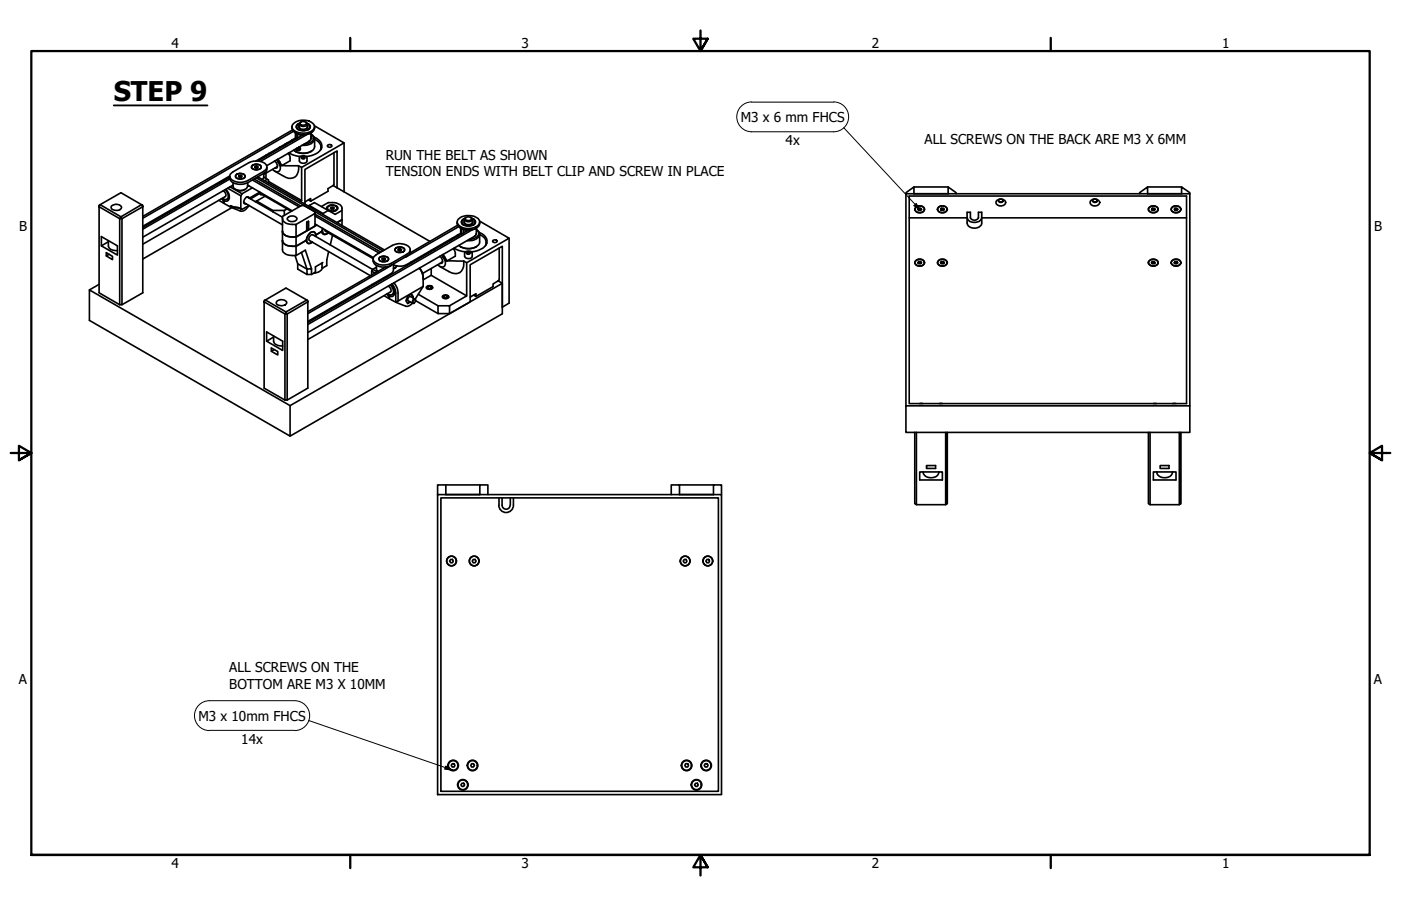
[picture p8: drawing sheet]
<svg xmlns="http://www.w3.org/2000/svg" width="432mm" height="279mm" viewBox="0 0 432 279" stroke-linecap="round" stroke-linejoin="round" font-family="sans-serif">
<!-- layer: Visible (ANSI) -->
<g fill="none" stroke="#000" stroke-width=".51">
<path d="M90 39.1a2.4 2.4 0 0 0 2.7 2.4 3.5 3.5 0 0 0 4.3-2v-.4M90.4 38.2a4.8 4.8 0 0 1 6.4 .2 1.79 1.79 0 0 1-1.7 2.4 4.4 4.4 0 0 1-5.1-1.3l.1-1zM92 38.2l-.1 .1a.9 .9 0 0 0-.6 .8 .9 .9 0 0 0 .6 .9M92.2 38.2v1l.3 .5M92.2 38.7l-.1 .3a1.53 1.53 0 0 0 1.4 .9 1.53 1.53 0 0 0 1.4-.9l-.2-.3M92.6 37.8a1.09 1.09 0 0 1 1.8 .4l-.9 .4a.86 .86 0 0 1-1-.6zM92.8 37.7a.61 .61 0 0 0-.5 .5 .61 .61 0 0 0 .3 .6l.9 .2a.88 .88 0 0 0 1.1-1l-.4-.3M94.6 38a1.05 1.05 0 0 1 1.1 1.1 1.05 1.05 0 0 1-1 1l-1.9 .2a1.16 1.16 0 0 1-1.3-.7 1.16 1.16 0 0 1 .3-1.4l.5-.1a1.03 1.03 0 0 0-.9 1.2 1.03 1.03 0 0 0 1.2 .8l1.2 .2a1.66 1.66 0 0 0 1.7-1.3l-.8-.9M94.7 38.2v1l-.3 .5M94.9 38.2l.1 .1a.93 .93 0 0 1 .6 .8 .93 .93 0 0 1-.6 .9M96.9 38.8l9.1 5.3-13 7.5-1-.5M67.6 56.5l3.2-1.8-26.8 15.5"/>
<path d="M67.6 56.5l-.2 .1M68.7 58.9l.6 .4a.92 .92 0 0 1 .1 1.3l-25.4 14.7M69.4 58.5a2.37 2.37 0 0 1 .7 2.8 1.03 1.03 0 0 1-1.5-.1M69.7 58.4l.3 .5a2.21 2.21 0 0 1 0 3.1l-.9-.1M70.2 58l4 2.4M70.9 57.6l3.7 2.2M70.9 55.2l-26.9 15.5M71.3 53.4l5.4-3.2a4.7 4.7 0 0 1 5.3 .5 1.36 1.36 0 0 1-.7 2.1l-4.9 2.9a4.7 4.7 0 0 1-5.3-.6 1.11 1.11 0 0 1 .2-1.7zM71.8 56.3a2.15 2.15 0 0 0 .9 2.2 2.15 2.15 0 0 0 2.3 .1 1.64 1.64 0 0 0 1.3-1.2v-1.1M71.8 57.1l-27.8 16.1M72.6 58.4l1.4 .5 1.4-.5M72.7 54a1.82 1.82 0 0 1 2.9 .4 1.7 1.7 0 0 1-3-.1z"/>
<path d="M73.7 54.1l-.2 .3 .4 .3 .6-.1 .1-.3-.4-.3 .2 .6M74.2 54l-.5 .1v.4M74.2 54.5l-.4 .1M74.6 59.8l-.4 .6M76.3 57.3h.4M76.3 57.1l13.7 7.9M76.4 56.3a4.5 4.5 0 0 1-5.5-.9l-.1-1-26.8 15.4M77.7 51.1a1.82 1.82 0 0 1 2.8 .5 1.89 1.89 0 0 1-3 .2zM77.8 57.9l-3.2 1.9M77.8 55.5l14.3 8.3M78.3 55.2l14.3 8.3M78.6 51.2l-.1 .4 .4 .2h.5l.2-.4-.4-.2 .1 .6"/>
<path d="M78.9 54.8l39.1 22.5M79.2 51.2h-.6v.5M79.2 51.7l-.5 .1M79.4 54.5l39.1 22.6M79.9 59.4h.2M80.1 59.6l.2 .5 .5-.1M80.1 59.4l9.6 5.8M80.1 59.4v.2M80.1 59.2l-3.2 1.9M80.1 59.6l-2.9 1.7M81.3 53.5l-.1 1.4-.4 .4M81.3 53.5l-4.9 2.8"/>
<path d="M81.3 54.6l1.1 .7M82 47.8v.4M82 53.4v1.7M82.2 51.5a1.6 1.6 0 0 1-.9 2M82.4 55.3l.3 .2v1M82.4 55.3l-.9 .5M82.7 55.9l10.3 5.9-.5 .3M82.9 47.3v.4M84.6 49.7h.1M84.6 49.7l.6 .6a1.02 1.02 0 0 1-.1 1.6l-.3-.1M85.2 49.3l.4 .5M85.5 51.1l-.2 .4-4 2.3"/>
<path d="M85.6 49.1l.6 .7M85.6 49.8l.7 1.3h.6l-.7-1.3M85.6 49.8h.6M86.3 51.1a1.3 1.3 0 0 1-.5 1.8 1.3 1.3 0 0 1-1.8-.6M86.4 45.3l-.5 .3M87.8 44.4l-.1 .5M88.5 44.1l-.4 .5M88.8 47.3l.5 .8 .1 1.5-2.5 1.5h5.1M89.1 47.1a6.8 6.8 0 0 0 3.5 1.2M90 43.2v.4M90 43.2l.2 .3M90.2 40.1l-46.2 26.6"/>
<path d="M90.4 43l.1 .3M90.4 40.5l-46.4 26.8M90.9 40.9a4.9 4.9 0 0 0 4.9 .1M90.9 46.6a4.9 4.9 0 0 0 5.1 0M91.1 41v1.7h.1M91.1 42.6l-12.2 7.1M91.2 41.1v1.8M91.4 45.7l.5 .4 .5-.1M91.8 41.3v1.2M92 45.5l-.2 .3M92 51.1a3.1 3.1 0 0 1-2.3 3.9 8.4 8.4 0 0 1-5.1-2.2M92.1 45.5h.2"/>
<path d="M92.1 45.3l.1 .5-.5-.2M92.3 45.3a.67 .67 0 0 1 .2 .8 .67 .67 0 0 1-.8 .4l-.6-.5M92.5 45.5l-.1 .5a.65 .65 0 0 1-1-.2M92.5 41.5v.7M93 51.6v10.2M93 48.5l-.1 .3 .4 .2 .6-.1 .1-.3-.4-.3-.6 .2v.3M93.4 41.6l-13.9 8.1M93.6 48.3v.7M93.7 44.4h.8a2.61 2.61 0 0 0 2.1-1.7l-.3-.9-.4-.4a1.55 1.55 0 0 1 1 1.5 1.55 1.55 0 0 1-1 1.4l-1.3 .5h-1.6M94.6 41.5l-14.3 8.3M95.2 43.6l-13 7.5M95.3 43.5l-.1 .1"/>
<path d="M95.8 43.1h-.1M95.9 41l-.1 2-.6 .6M96 40.9l-.2 .1M96.8 42.3a2.84 2.84 0 0 1 2.1 3.7 5.9 5.9 0 0 1-4.5 2.3M97 42.9v2.4a3.1 3.1 0 0 1-3.8 1.9 3.8 3.8 0 0 1-2.7-.9M97 42.9a2.74 2.74 0 0 1 1.7 3.5M98.9 45.2l.2 .4M99 45.4v.6M101.1 44.7a.77 .77 0 0 1 1.2 .4 .78 .78 0 0 1-.8 .3 .78 .78 0 0 1-.6-.5zM102.7 57.2l-1.6 1v.8l-5.3 3M102.7 57.2l29.8 17.2M102.9 47.1v9.7l-.2 .4"/>
<path d="M103.9 58v-11.5l-9.9 5.8v10.6M106 44.1v15.1M279.2 59.8v-.4l2.5-1.7v2.1h10.5v-2.1l2.5 1.7v.4M279.2 59.8h87.5v65.4h-87.5zM281.7 57.7h10.5M351.2 59.8v-.4l2.5-1.7v2.1h10.5v-2.1l2.5 1.7v.4M353.7 57.7h10.5M30.9 63.1l6.4-3.7 6.3 3.7-6.3 3.8zM33.4 74.5l-2.2 1.3 5 2.9v-2.9l-5-2.8v2.8M33.4 74.2v1.7a2.27 2.27 0 0 0 2.8 1.4M33.7 78.4l-.9 .5v-1l1.9 1.2v1l-1.9-1.2M34.4 63.6a1.96 1.96 0 0 1 3.1 .4 1.98 1.98 0 0 1-3.2 .2z"/>
<path d="M36.9 67.4l-6.4-3.6v-.5l.4-.2-.4 .7v26.5l6.4 3.7M36.9 67.4v26.6h.7v-26.6l6.4-3.6v26.5l-6.4 3.7M37.3 66.9l.3 .5h-.7zM43.6 63.1l.4 .2v.5zM67.4 61.8l1.4 .7M68.3 61.3l.5 .4 .2-.3M68.8 61.7v.8l.3 .2M69.1 61.9v.8l2 1.2v-.5l.8 .5 1.6 .2 1.1 .5M69.3 61.5l-.2 .4M70.7 60.6l-.2 .6-.6 .3M71.1 63.9l3.4 1.3 1.3-.6 .9-1.2-2.1 1.2M71.1 63.4l3.1 1"/>
<path d="M71.5 64l-27.5 15.9M74.2 64.4l.4 .2M74.2 60.4v4M75.1 62.2l.2 .3 11.8 6.8M75.9 60.8h.4l10.8 6.2M76.8 61.1h.1M76.9 61.1l-.4-.4a1.5 1.5 0 0 0-1.2 2.1l.6 .1M79.1 62l5 2.9M81.7 60.5l-3 1.7M84.1 65.3v-.4h3.5v1.5M87.1 74.2a2.55 2.55 0 0 0 2.9 1.7M87.1 71.3a2.55 2.55 0 0 0 2.9 1.8"/>
<path d="M87.1 67.4a2.55 2.55 0 0 0 2.9 1.8h1.2v3.9l6.5-3.7M88.5 64.5l-.9 .4M89 66.9l.4-.2a1.49 1.49 0 0 1 2.1 .9 1.73 1.73 0 0 1-3-.2zM90 73.1h1.2v2.8h-1.2M90 75.9h1.2v2.9l2.9-1.6 1.9 5.7M90.9 78.8l.9 2.5v1.7l2.8 1.6M91.2 69.2l5.6-3.2 .2-.7-3-1.7-.7-.2-.7 .2-5.5 3.1v10.3a2.55 2.55 0 0 0 2.9 1.8h1.2M92.9 77.9l1.7 5.1M94.3 74.2l-3.1 1.7M94.6 71l-3.4 2.1h-1.2M94.9 70.8l.2 .1v-2.6l-.5 .2v2.7M95 68.3l.1 2.4-.5 .4"/>
<path d="M95.1 61.7l.7 .3M95.1 68.3l-.5 .3M95.3 63.4l1.6-.9 6.4 3.6 2.1-1.2a2.34 2.34 0 0 0-3-2.4h-1.2l-2.1 1.2M95.3 63.4v.3M95.3 63.4l4.3 2.4M95.8 62v-.8l-1.8 1M97.1 66.1l20.2 11.6M97.1 65.6l-.1 4.1-1.9 1.2M97.1 66.6l19.7 11.4M97.1 69.1l18 10.3M97.5 72.4l-.3 .5a1 1 0 0 0-.4-1.4 1 1 0 0 0-1.4 .5l-.8 1.5a1.03 1.03 0 0 0 .2 1.5 1.03 1.03 0 0 0 1.5-.3 1.15 1.15 0 0 1-1.7 0l-.3-.5M97.5 72.4l-.2-.1a.97 .97 0 0 0-.8-.9 .97 .97 0 0 0-1.1 .5l-.6 .9-.5 1.4"/>
<path d="M99.1 71.4l-1.6 1M99.3 71.9l.5 .2M99.4 70.4l-.3 1M99.5 70.5l-.1 .5a.99 .99 0 0 0 .6 1.2 .99 .99 0 0 0 1.2-.4 1.18 1.18 0 0 1-1.2 .6 1.18 1.18 0 0 1-.9-1M99.6 65.8v.4M100.1 70.8l.2 .5 14.7 8.5M100.8 63.8a2.23 2.23 0 0 1 3.3 .3 1.93 1.93 0 0 1-1.7 1.1 1.93 1.93 0 0 1-1.8-1.1zM101.1 63.8a1.74 1.74 0 0 1 2.8 .5 1.71 1.71 0 0 1-3-.2zM101.2 64.9l-1.6 .9M101.3 77.6l-.6 2.6v1.7l-1.2 .7-.2-.1v-1.4M101.3 64.8l.7 .4M101.5 65h.2"/>
<path d="M102 63.9l-.1 .4 .3 .2h.6l.2-.4-.4-.2 .1 .6M102.5 72.5l-.7 3.1M102.6 63.9h-.6v.5M102.6 64.4l-.5 .1M103.2 65h.1M103.4 64.8l-.6 .4M105.4 64.9v4.6M105.4 67.8l-1.5 .8M115.1 79.3l.9-.8 4.9-2.8a4.7 4.7 0 0 1 5.3 .6 1.36 1.36 0 0 1-.7 2.1l-4.9 2.8a4.7 4.7 0 0 1-5.3-.6l-.2-.4zM116.9 79.5a1.82 1.82 0 0 1 2.9 .4 1.87 1.87 0 0 1-3 .2zM117.9 79.6l-.2 .3 .4 .3 .6-.1 .1-.3-.4-.2 .2 .5M118.4 79.6h-.5v.5"/>
<path d="M121.9 76.6a1.82 1.82 0 0 1 2.8 .5 1.94 1.94 0 0 1-3 .1zM122.8 76.8l-.2 .3 .5 .2h.5l.2-.3-.4-.3 .1 .6M123.4 76.7l-.6 .1v.4M123.4 77.2l-.5 .1M126.4 77v.7a1.29 1.29 0 0 1-.9 1.2l-4.9 2.9a4.6 4.6 0 0 1-5.2-.5l-.4-.8v-.6M132.9 77.2v.4M133.8 76.7v.4M135.5 79.1l.6 .6 .3 .8-.2 .7h-.6M135.5 79.1h.1M136.1 78.7l.4 .5M136.5 78.5l.5 .7M136.5 79.2l.7 1.3h.6l-.8-1.3"/>
<path d="M136.5 79.2h.5M138.7 73.9l-.1 .4M139.4 73.5l-.4 .5M139.7 76.7l.6 1.2v1.1l-2.5 1.5h5.1M140 76.5l1.5 .8 1.9 .4M140.9 68.5a2.08 2.08 0 0 0 2 2.2 4.3 4.3 0 0 0 4.9-1.4v-.8M140.9 72.6v.4M141 72.6l.1 .3M141 69.5l-14.6 8.5M141.2 67.6a4.9 4.9 0 0 1 6.4 .2 1.67 1.67 0 0 1-1.4 2.4 4.3 4.3 0 0 1-5.2-1.2v-.9zM141.3 72.4l.1 .3M141.4 69.9l-16.7 9.5"/>
<path d="M141.8 70.2a4.7 4.7 0 0 0 4.9 .2M141.9 76a4.8 4.8 0 0 0 5 0M142 71.9l-16.7 9.7a4.6 4.6 0 0 1-4 .1M142 70.4v1.9M142.3 70.5v1.6M142.9 67.6a.94 .94 0 0 0-.7 .9 .94 .94 0 0 0 .7 .9M142.9 70.8v1M143.1 67.6v1l.3 .5M143.1 67.5a1.03 1.03 0 0 0-.8 1.2 1.03 1.03 0 0 0 1.2 .8h1.8a1.03 1.03 0 0 0 1.1-.8 1.03 1.03 0 0 0-.8-1.2M143.1 68.1l-.1 .3a1.53 1.53 0 0 0 2.5 .6l.3-.6-.2-.3M143.2 67.4a1.09 1.09 0 0 0-1 1.1 1.09 1.09 0 0 0 1 1 2.3 2.3 0 0 0 3.4-1.2l-1.1-.9M143.6 67.1l.7-.2a.73 .73 0 0 1 1 .8l-.6 .3-.9-.1-.4-.3z"/>
<path d="M143.7 67.1l-.6 .5a1.39 1.39 0 0 0 1.3 .8 1.39 1.39 0 0 0 1.2-.8l-.5-.5M143.8 70.9v.4M144 77.9l-.2 .3 .4 .2 .6-.1 .2-.3-.5-.3-.5 .2v.3M144.1 71v.1M144.3 71l-49.4 28.5M144.5 77.7v.7M144.6 73.9a2.8 2.8 0 0 0 3-1.8l-.3-.9-.5-.4a1.54 1.54 0 0 1 1 1.5 1.54 1.54 0 0 1-1.1 1.4l-1.2 .5h-1.5M145.5 70.9l-50.6 29.2M145.6 67.6v1l-.3 .5M145.9 67.6a.96 .96 0 0 1 .6 .9 .96 .96 0 0 1-.6 .9M146.4 72.7l-.1 .1M146.7 72.2v.1"/>
<path d="M146.8 70.4v1.6l-.3 .7-.4 .3-51.2 29.6M146.9 70.2l-.2 .2M147.7 71.7a2.62 2.62 0 0 1 2.3 2 2.62 2.62 0 0 1-1.2 2.8 7.4 7.4 0 0 1-3.5 1.2M147.8 72.3v2.4a3.6 3.6 0 0 1-4.5 1.9l-1.9-.9M147.8 68.2l9.1 5.3-13.1 7.5-.9-.5M147.8 72.3a2.56 2.56 0 0 1 1.8 3.5M149.9 74.6l.2 .4M149.9 74.8v.6M151.8 74.3a.78 .78 0 0 1 .8-.4 .78 .78 0 0 1 .6 .6 .78 .78 0 0 1-.7 .3 .78 .78 0 0 1-.7-.5zM153.9 76.5v9.7l-.4 .4M156.9 73.5v20l-2.1 1.2v-18.8l-9.9 5.8v11.4l-6.3 3.6M280.2 60.5h85.5v64h-85.5z"/>
<path d="M280.2 67.2h17.9M282.3 63.9a1.45 1.45 0 0 1 1.7-.4 1.45 1.45 0 0 1 .9 1.4 1.67 1.67 0 0 1-3-.3zM283 64.3l.1 .6-.2-.3 .2-.4h.6l.3 .4-.3 .3M283.1 64.5h.6v.4h-.6M283.8 64.3l-.1 .2M289.3 63.9a1.45 1.45 0 0 1 1.6-.4 1.45 1.45 0 0 1 .9 1.4 1.67 1.67 0 0 1-2.9-.3zM290.1 64.3v.6l-.2-.3 .2-.4h.7l.2 .4-.2 .3M290.1 64.5h.7v.4h-.7M290.8 64.3v.2M298.1 65.5h1v1.6a1.31 1.31 0 0 0 1.2 .8 1.31 1.31 0 0 0 1.3-.8v-1.6h1v3.3a2.46 2.46 0 0 1-4.2 .9l-.3-.9zM298.1 67.1a2.48 2.48 0 0 0 4.1 .8l.4-.8M302.6 67.2h63.1"/>
<path d="M307.3 61.8a1.5 1.5 0 0 1 1.6-.4 1.5 1.5 0 0 1 1 1.4 1.64 1.64 0 0 1-1.6 .7 1.64 1.64 0 0 1-1.3-1.1zM307.7 61.8a.89 .89 0 0 0 1.5 0M307.9 61.5l.3-.1a.67 .67 0 0 1 .7 .1 .67 .67 0 0 1 .2 .7l-.2 .2a.74 .74 0 0 1-1.2-.6zM336.3 61.8a1.7 1.7 0 0 1 2.7 .6 1.56 1.56 0 0 1-1.5 1.1 1.56 1.56 0 0 1-1.5-1.1zM336.7 61.8a.89 .89 0 0 0 1.5 0M336.9 61.5l.3-.1a.67 .67 0 0 1 .7 .1 .67 .67 0 0 1 .2 .7l-.2 .2a.74 .74 0 0 1-1.2-.6zM354 64.2a1.64 1.64 0 0 1 1.6-.7 1.64 1.64 0 0 1 1.3 1.1 1.59 1.59 0 0 1-1.5 1 1.59 1.59 0 0 1-1.5-1zM355 64.3l.2 .6-.3-.3 .3-.4h.5l.3 .4-.3 .3M355.2 64.5h.5v.4h-.5M355.9 64.3l-.2 .2M361.3 63.9a1.45 1.45 0 0 1 1.6-.4 1.45 1.45 0 0 1 1 1.4 1.67 1.67 0 0 1-3-.3zM362.1 64.3v.6l-.2-.3 .2-.4h.6l.3 .4-.3 .3"/>
<path d="M362.1 64.5h.6v.4h-.6M362.8 64.3l-.1 .2M30.5 87.7l-2.9 1.7M81.8 92.5l6.3-3.7 6.5 3.7-6.5 3.7zM85.3 93a1.96 1.96 0 0 1 3.1 .4 2.05 2.05 0 0 1-3.2 .2zM87.8 96.8l-6.4-3.7v-.4l.4-.2-.4 .6v26.6l6.4 3.7M87.8 96.8v26.6h.7v-26.6l6.4-3.7v26.6l-6.4 3.7M88.1 96.2l.4 .6h-.7zM91.8 81.3l2.8 1.7M94.6 92.5l.3 .2v.4zM94.6 83l1.4-.1v1.7h-1.4zM99.4 82.6a2.83 2.83 0 0 1-2.8 1.7"/>
<path d="M99.5 81l-2.3 1.3v1.6l-1.2 .7M114.6 83.6v1.2M114.6 83.6l1 .6M114.7 87.7l.3 .2M114.9 83.1l-18.5-10.7a1.17 1.17 0 0 0-1 1.8l18.8 10.8M114.9 83.1l-.3 .5M114.9 83.1l1.4 .7M116 81.9v1l.5 .8M116 82.4l-1.1 .7M118.2 85.7l.3 .2M118.4 91.2l1.6 .9M118.4 80.1h-.4"/>
<path d="M118.8 82.4l-23.9 13.7M118.9 85.3l.3 .2M119.2 90.7l.5 .4M119.6 88.3l.6 .4a1.02 1.02 0 0 1 .1 1.3l-25.4 14.7M119.7 91.1v.8M119.8 90.8l-.1 .3M120 91.3v.8l2 1.1 3 1.2 1.2-.2 .9-.7M120.2 90.9l-.2 .4M120.3 87.9l.4 .4a1.7 1.7 0 0 1 0 2.6l-.4 .1-.8-.4M120.6 87.7l.9 1.7a1.24 1.24 0 0 1 0 1.5 1.24 1.24 0 0 1-1.5 .4M120.8 87.6l.7 1a8.1 8.1 0 0 1 .5 4.6l8.4-4.9M120.8 81.7l-25.9 15"/>
<path d="M121.3 81.4l-.1 2.2-.4 .6-25.9 14.9M121.5 87.2l.7 1.3a8.6 8.6 0 0 1 .5 4.3M121.6 90l-.2 .6-.6 .3M121.8 82.5l-.3 .2M122.2 82l-.9 .7 .7-.2 .3-.5M126.6 80.8l.3 .2M126.7 90.7l.6 .7-.1 .4 .1-.4M127.3 91.5l-.6-.8-1 .6-.6 1.5 .6 .8 .7-.5-.8 .4M127.4 92.6l.4-.3 .3 .3-.3 .7-.4 .2-.2-.3zM128.1 92.6l-.1-.3a.76 .76 0 0 0-.8 .4 .76 .76 0 0 0 .1 .9l.3-.1M128.1 92.7l6.9 4M128.1 92.6h.1"/>
<path d="M128.9 90.7l6.1 3.6M129.2 82.7l.8 1.2 .4 2M129.3 82.7l.7 1.1a7.6 7.6 0 0 1 .4 4.5M130.4 86.3l2.5-1.4 10.9 6.3-5.2 3.1M130.4 88.3l-2.4 4-1.4-.9-.5 .1-.4 .5 .1 .8 1.4 .7M131.4 88.5l.9-.4a.83 .83 0 0 1 1 .6 1.1 1.1 0 0 1-1 .5 1.1 1.1 0 0 1-.9-.7zM131.7 88.6l.8-.3 .3 .1 .2 .4-.8 .2h-.3zM131.9 88.4l-.3 .2a.75 .75 0 0 0 .8 .6 .75 .75 0 0 0 .7-.6l-.3-.2M132.9 82.8v2.1M135 94.3h3.6v2.4h-3.6zM136.4 80.5l-.2 .4-6 3.4M136.5 91.2l1.2-.2 .6 .6a1.1 1.1 0 0 1-1 .5 1.1 1.1 0 0 1-1-.7z"/>
<path d="M136.8 91.2h1l.1 .4-.4 .3-.7-.1-.1-.2zM136.8 91.2l-.2 .3a.75 .75 0 0 0 .7 .6 .75 .75 0 0 0 .7-.6l-.2-.3M137.2 80.5a1.22 1.22 0 0 1-.2 1.6 1.22 1.22 0 0 1-1.6-.1l-.5-.3M142.9 80.5a3.1 3.1 0 0 1-2.3 3.9 8.7 8.7 0 0 1-5.1-2.2M143.8 81v10.2M146 91l.7 .4v-.8l-1.8 1M153.5 86.6l-1.5 1v.8l-5.3 3M153.5 86.6l1.3 .8v9.4l-65.4 37.7-61.8-35.7v-9.4l61.8 35.7v9.4M154.8 87.4l-65.4 37.7M282.3 80.3a1.45 1.45 0 0 1 1.7-.4 1.45 1.45 0 0 1 .9 1.4 1.67 1.67 0 0 1-3-.3zM283.1 80.6l-.1 .6M283.1 80.6l-.2 .4 .2 .3h.6l.3-.3-.3-.4 .1 .6"/>
<path d="M283.1 80.6h.6M283.1 81.1h.6M289.3 80.3a1.45 1.45 0 0 1 1.6-.4 1.45 1.45 0 0 1 .9 1.4 1.67 1.67 0 0 1-2.9-.3zM290.1 80.6v.6M290.1 80.6l-.2 .4 .2 .3h.7l.2-.3-.2-.4v.6M290.1 80.6h.7M290.1 81.1h.7M354 80.6a1.64 1.64 0 0 1 1.6-.7 1.64 1.64 0 0 1 1.3 1.1 1.59 1.59 0 0 1-1.5 1.1 1.59 1.59 0 0 1-1.5-1.1zM355.2 80.6l-.2 .6M355.2 80.6l-.3 .4 .3 .3h.5l.3-.3-.3-.4 .2 .6M355.2 80.6h.5M355.2 81.1h.5"/>
<path d="M361.3 80.3a1.45 1.45 0 0 1 1.6-.4 1.45 1.45 0 0 1 1 1.4 1.67 1.67 0 0 1-3-.3zM362.1 80.6v.6M362.1 80.6l-.2 .4 .2 .3h.6l.3-.3-.3-.4 .1 .6M362.1 80.6h.6M362.1 81.1h.6M84.3 103.9l-2.1 1.3 4.9 2.9v-2.9l-4.9-2.8v2.8M84.3 103.6v1.7a2.43 2.43 0 0 0 2.8 1.4M84.5 107.8l-.9 .5v-1l2 1.1v1.1l-2-1.2M279.2 125.2v8.1h87.5v-8.1M281.9 133.3v22l.5 .3h9.1M282.4 133.3v22.3M283.5 124.5h.9"/>
<path d="M289.5 124.5h.9M291.5 133.3v22.3l.5-.3v-22M353.9 133.3v22l.6 .3h9M354.5 133.3v22.3M355.5 124.5h.9M361.4 124.5h1.1M363.5 133.3v22.3l.5-.3v-22M134.9 152.5v-3h2.5v3h10.5v-3h2.5v3M134.9 152.5h87.5v92.5h-87.5zM135.9 153.5h85.5v90.5h-85.5zM137.4 149.5h10.5M153.8 153.5v2.3"/>
<path d="M154.7 153.5v2.3a1.24 1.24 0 0 0 1.3 1.2 1.24 1.24 0 0 0 1.2-1.2l.1-2.3M158.2 153.5a4.1 4.1 0 0 1-.6 3.9 2.25 2.25 0 0 1-2.5 .5 2.25 2.25 0 0 1-1.4-2.1M206.9 152.5v-3h2.5v3h10.5v-3h2.5v3M209.4 149.5h10.5M283.5 145.5h6.9v2.5h-6.9zM284.5 145.5a2.56 2.56 0 0 0 2.2 1.9 2.56 2.56 0 0 0 2.5-1.3l.2-.6M285.6 143.6h2.8v.9h-2.8zM355.5 145.5h7v2.5h-7zM356.6 145.5a2.56 2.56 0 0 0 2.1 1.9 2.56 2.56 0 0 0 2.6-1.3l.1-.6M357.6 143.6h2.7v.9h-2.7zM138.9 172.5h.5l.3 .5-.3 .5h-.5l-.3-.5zM145.9 172.5h.5l.3 .5-.3 .5h-.5l-.4-.5z"/>
<path d="M210.9 172.5h.6l.2 .5-.2 .5h-.6l-.3-.5zM217.9 172.5h.5l.3 .5-.3 .5h-.5l-.3-.5zM139.4 235.5h.6l.2 .5-.2 .5h-.6l-.3-.5zM145.4 235.5h.5l.3 .5-.3 .5h-.5l-.3-.5zM211.3 235.5h.7l.2 .5-.2 .5h-.7l-.2-.5zM217.4 235.5h.5l.3 .5-.3 .5h-.5l-.4-.5zM142.4 241.6h.5l.3 .5-.3 .4h-.5l-.4-.4zM214.4 241.6h.5l.3 .5-.3 .4h-.5l-.3-.4z"/>
<circle cx="93.5" cy="49.1" r="1.24"/>
<circle cx="144.4" cy="78.5" r="1.24"/>
<circle cx="139.2" cy="173" r="1.49"/>
<circle cx="146.1" cy="173" r="1.49"/>
<circle cx="211.2" cy="173" r="1.49"/>
<circle cx="218.2" cy="173" r="1.49"/>
<circle cx="139.7" cy="236.1" r="1.49"/>
<circle cx="139.7" cy="236.1" r="1.62"/>
<circle cx="145.6" cy="236.1" r="1.49"/>
<circle cx="145.6" cy="236.1" r="1.62"/>
<circle cx="211.6" cy="236.1" r="1.49"/>
<circle cx="211.6" cy="236.1" r="1.62"/>
<circle cx="217.6" cy="236.1" r="1.49"/>
<circle cx="217.6" cy="236.1" r="1.62"/>
<circle cx="142.7" cy="242" r="1.49"/>
<circle cx="142.7" cy="242" r="1.62"/>
<circle cx="214.7" cy="242" r="1.49"/>
<circle cx="214.7" cy="242" r="1.62"/>
</g>
<g fill="#000">
<circle cx="93.4" cy="41.6" r=".25"/>
<circle cx="95.9" cy="42.6" r=".25"/>
<circle cx="94.6" cy="71" r=".25"/>
<circle cx="142" cy="72.2" r=".25"/>
<circle cx="145.9" cy="67.6" r=".25"/>
<circle cx="121.3" cy="81.9" r=".25"/>
<circle cx="121.5" cy="82.7" r=".25"/>
<circle cx="131.6" cy="88.8" r=".25"/>
<circle cx="133.1" cy="88.8" r=".25"/>
<circle cx="136.6" cy="91.6" r=".25"/>
<circle cx="138" cy="91.6" r=".25"/>
</g>
<!-- layer: Border (ANSI) -->
<path d="M107.9 11.7v4M215.9 9.4v6.3l-2.2-3.8h4.4l-2.2 3.8 2.2-3.8M323.8 11.7v4M3.3 139.7h6.4l-3.9-2.2v4.4l3.9-2.2-3.9 2.2M428.5 139.7h-6.4l3.9-2.2v4.4l-3.9-2.2 3.9 2.2M9.7 263.7v-248h412.4v248h-412.4h412.4M107.9 263.7v4M218.1 267.5l-2.2-3.8 2.2 3.8h-4.4l2.2-3.8v6.3M323.8 263.7v4" fill="none" stroke="#000" stroke-width=".7"/>
<!-- layer: Symbol (ANSI) -->
<path d="M231.6 31.5h25.4M231.7 31.4a4.6 4.6 0 0 0-4.6 4.6 4.6 4.6 0 0 0 4.6 4.6M257 31.4a4.6 4.6 0 0 1 4.6 4.6 4.6 4.6 0 0 1-4.6 4.6h-25.4M260 39.4l23.7 25.5M281.7 63.4l.7-.7 1.3 2.2zM64.5 216.1h26.3M64.5 216.1a4.6 4.6 0 0 0-4.6 4.6 4.6 4.6 0 0 0 4.6 4.6M90.8 216.1a4.6 4.6 0 0 1 4.6 4.6 4.6 4.6 0 0 1-4.6 4.6M64.5 225.2h26.3M95.1 222.2l44.5 15.4M137.4 236.2l2.2 1.4-2.5-.4z" fill="none" stroke="#000" stroke-width=".31"/>
<g fill="#000">
<path d="M281.7 63.4l.7-.7 1.3 2.2z" fill-rule="evenodd"/>
<path d="M137.4 236.2l2.2 1.4-2.5-.4z" fill-rule="evenodd"/>
</g>
<path d="M35.1 32.5h28.8" fill="none" stroke="#000" stroke-width=".57"/>
<text font-size="8.4" x="35.1" y="31.1">STEP 9</text>
<g font-size="4.2">
<text x="52.8" y="14.7">4</text>
<text x="160.8" y="14.7">3</text>
<text x="268.7" y="14.7">2</text>
<text x="376.7" y="14.7">1</text>
<text x="228.3" y="37.6">M3 x 6 mm FHCS</text>
<text x="242.1" y="44.8">4x</text>
<text x="285" y="44.4">ALL SCREWS ON THE BACK ARE M3 X 6MM</text>
<text x="118.9" y="49.2">RUN THE BELT AS SHOWN</text>
<text x="118.9" y="54.2">TENSION ENDS WITH BELT CLIP AND SCREW IN PLACE</text>
<text x="5.9" y="71.4">B</text>
<text x="423.5" y="71.4">B</text>
<text x="70.7" y="207.4">ALL SCREWS ON THE</text>
<text x="5.8" y="211.1">A</text>
<text x="70.7" y="212.4">BOTTOM ARE M3 X 10MM</text>
<text x="423.4" y="211.1">A</text>
<text x="61.2" y="222.2">M3 x 10mm FHCS</text>
<text x="74.4" y="229.4">14x</text>
<text x="52.8" y="267.7">4</text>
<text x="160.8" y="267.7">3</text>
<text x="268.7" y="267.7">2</text>
<text x="376.7" y="267.7">1</text>
</g>
</svg>
